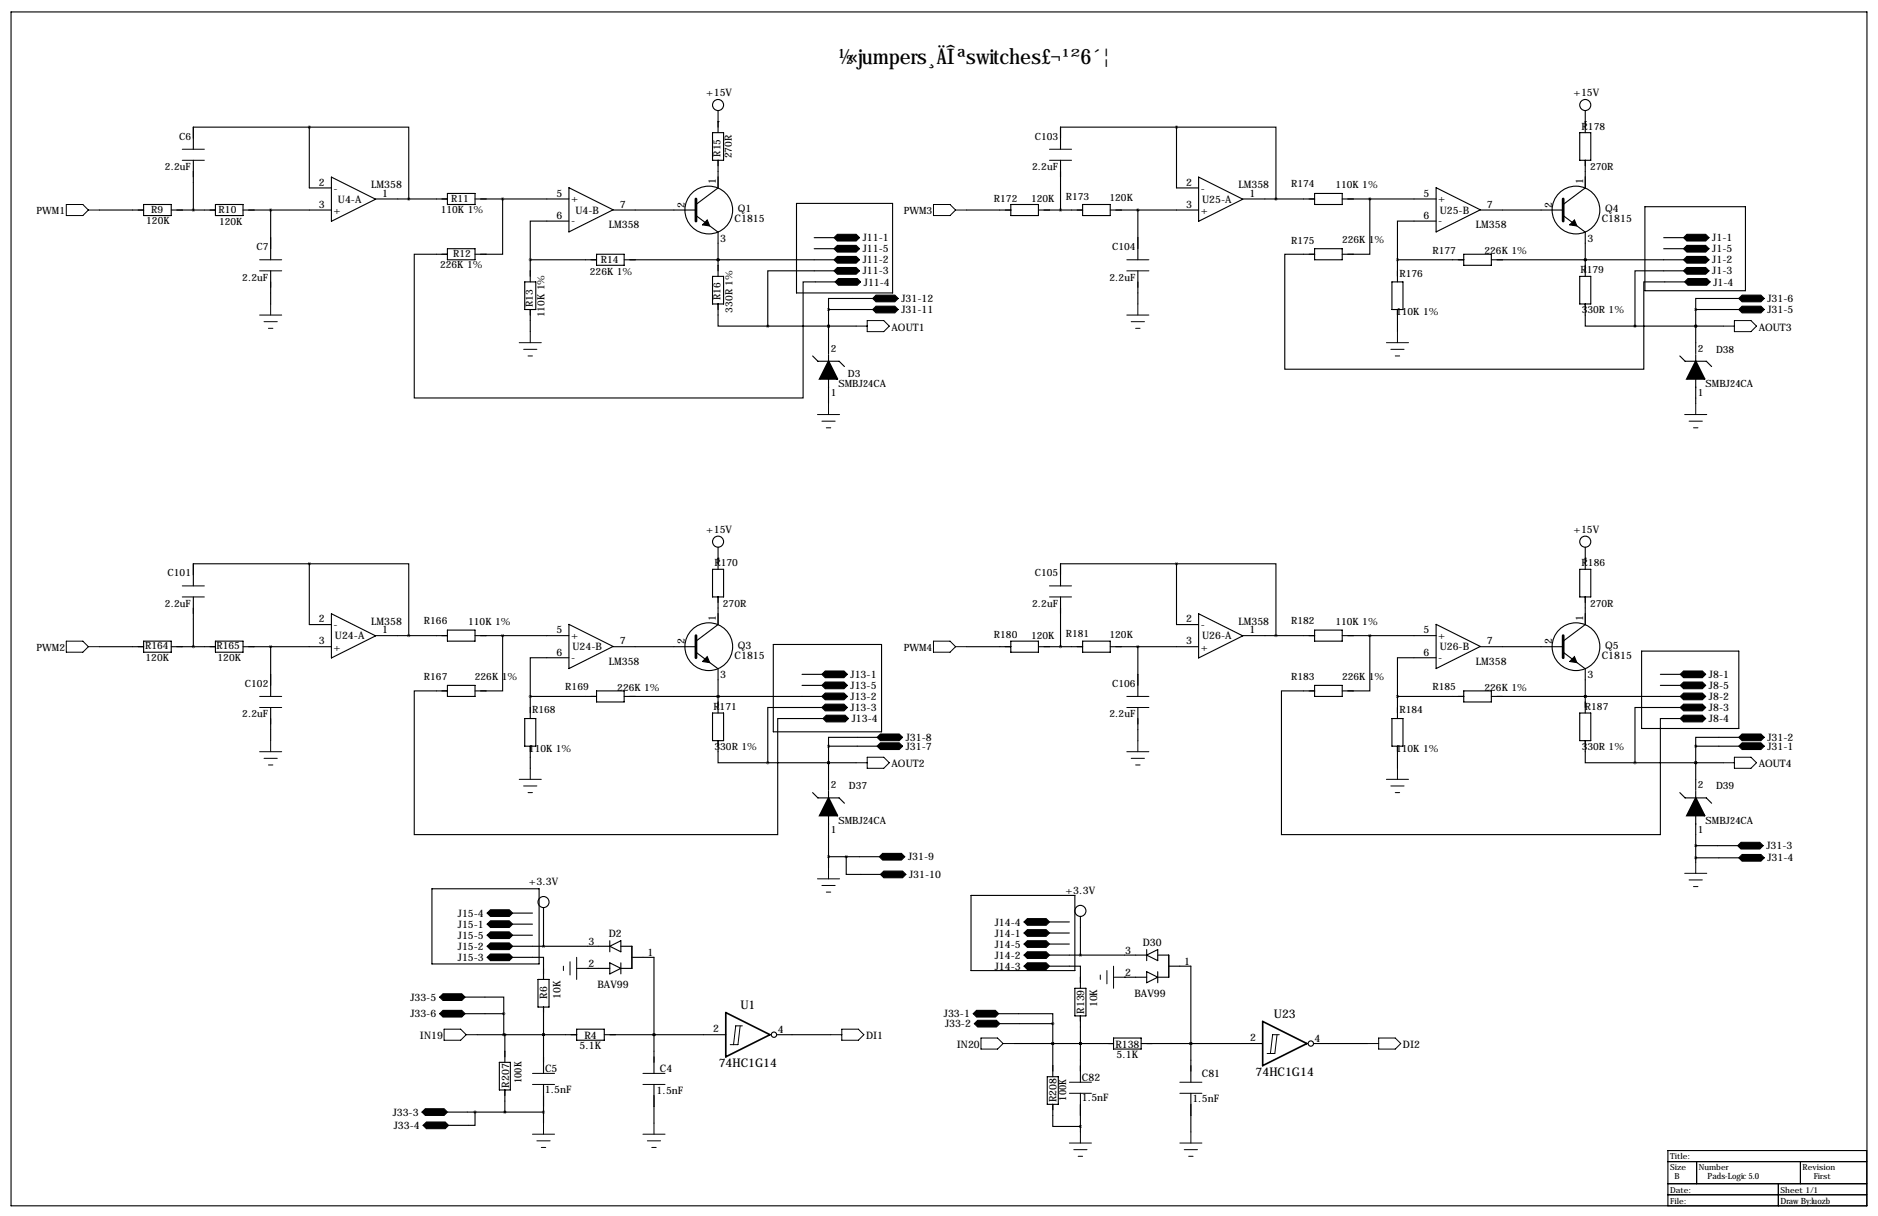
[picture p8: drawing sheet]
<svg xmlns="http://www.w3.org/2000/svg" width="432mm" height="279mm" viewBox="0 0 432 279" stroke-linecap="round" stroke-linejoin="round" font-family="sans-serif">
<g fill="none" stroke="#000" stroke-width=".25">
<path d="M2.5 2.7h426.8v274.4h-426.8zM44.4 36.8v11.5M71.1 29.2h22.9v16.5M71.1 29.2h-26.7v5.1M71.1 29.2v14h5.1M163.8 30.5h2.6v6.3h-2.6zM165.1 27.9h.1M165.1 25.4v5.1M165.1 36.8v6.4l-5.1 3.8M243.8 36.8v11.5M270.5 29.2h22.9v16.5M270.5 29.2v14h5.1"/>
<path d="M270.5 29.2h-26.7v5.1M363.2 30.5h2.6v6.3h-2.6zM364.5 27.9h.1M364.5 25.4v5.1M364.5 36.8v6.4l-5.1 3.8M22.9 48.3h10.1M33 47h6.4v2.5h-6.4zM39.4 48.3h10.1M49.5 47h6.4v2.5h-6.4zM55.9 48.3h20.3M62.2 48.3v11.4M76.2 40.7l10.2 5.1-10.2 5.1z"/>
<path d="M86.4 45.7h16.5M102.9 58.4h-7.7v33h89.5v-26.6h7.3M102.9 44.4h6.3v2.6h-6.3zM102.9 57.2h6.3v2.5h-6.3zM109.2 45.7h21.6M115.6 45.7v12.7h-6.4M121.9 59.7h15.3M121.9 59.7v5.1M130.8 50.8h-8.9v8.9M130.8 43.1l10.2 5.1-10.2 5.1zM137.2 58.4h6.3v2.6h-6.3zM141 48.3h19"/>
<path d="M143.5 59.7h48.3M160 49.5l5.1 3.8v10.2M165.1 59.7h.1M183.1 46.7h22.1v20.6h-22.1zM187.2 57.2h4.6M187.2 54.6h4.6M222.2 48.3h10.2M232.4 47h6.4v2.5h-6.4zM238.8 48.3h10.1M248.9 47h6.4v2.5h-6.4zM255.3 48.3h20.3M261.6 48.3v11.4"/>
<path d="M275.6 40.7l10.2 5.1-10.2 5.1zM285.8 45.7h16.5M302.3 58.4h-6.9v26.4h82.6v-20h9.3M302.3 44.4h6.3v2.6h-6.3zM302.3 57.2h6.3v2.5h-6.3zM308.6 45.7h21.6M315 45.7v12.7h-6.4M321.3 59.7h15.2M321.3 59.7v5.1M330.2 50.8h-8.9v8.9M330.2 43.1l10.2 5.1-10.2 5.1zM336.5 58.4h6.4v2.6h-6.4z"/>
<path d="M340.4 48.3h19M342.9 59.7h44.2M359.4 49.5l5.1 3.8v10.2M364.5 59.7h.1M378.2 47.5h23.1v19.3h-23.1zM382.5 57.2h4.6M382.5 54.6h4.6M62.2 62.2v7.6M120.6 64.8h2.6v6.3h-2.6zM121.9 71.1v5.1M163.8 63.5h2.6v6.3h-2.6zM165.1 69.8v5.1h11.4"/>
<path d="M176.5 74.9h20.3M190.5 74.9h.1M190.5 71.1h10.2M190.5 71.1v10.2M191.8 62.2h-15.3v12.7M200.7 68.6h-10.2v2.5M261.6 62.2v7.6M320 64.8h2.6v6.3h-2.6zM321.3 71.1v5.1M363.2 63.5h2.6v6.3h-2.6zM364.5 69.8v5.1h11.4M375.9 74.9h20.3"/>
<path d="M387.1 62.2h-11.2v12.7M389.9 74.9h.1M389.9 71.1h9.9M389.9 71.1v10.2M399.8 68.6h-9.9v2.5M186.8 81.8l1.3 1.2h4.8l1.3 1.2M190.5 81.5v1.5M190.5 87.1v5.6M386.2 81.8l1.3 1.2h4.8l1.2 1.2M389.9 81.5v1.5M389.9 87.1v5.6M44.4 137.2v11.4"/>
<path d="M71.1 129.5h22.9v16.5M71.1 129.5h-26.7v5.1M71.1 129.5v14h5.1M163.8 130.8h2.6v6.4h-2.6zM165.1 128.3h.1M165.1 125.7v5.1M165.1 137.2v6.3l-5.1 3.8M243.8 137.2v11.4M270.5 129.5h22.9v16.5M270.5 129.5v14h5.1M270.5 129.5h-26.7v5.1M363.2 130.8h2.6v6.4h-2.6z"/>
<path d="M364.5 128.3h.1M364.5 125.7v5.1M364.5 137.2v6.3l-5.1 3.8M22.9 148.6h10.1M33 147.3h6.4v2.6h-6.4zM39.4 148.6h10.1M49.5 147.3h6.4v2.6h-6.4zM55.9 148.6h20.3M62.2 148.6v11.4M76.2 141l10.2 5.1-10.2 5.1zM86.4 146h16.5M102.9 158.8h-7.7v33h83.6v-26.7h10.4"/>
<path d="M102.9 144.8h6.3v2.5h-6.3zM102.9 157.5h6.3v2.5h-6.3zM109.2 146h21.6M115.6 146v12.8h-6.4M130.8 151.1h-8.9v8.9M130.8 143.5l10.2 5-10.2 5.1zM137.2 158.8h6.3v2.5h-6.3zM141 148.6h19M160 149.9l5.1 3.8v10.1M177.8 148.1h24.9v20h-24.9zM184.4 157.5h4.6M184.4 154.9h4.6"/>
<path d="M222.2 148.6h10.2M232.4 147.3h6.4v2.6h-6.4zM238.8 148.6h10.1M248.9 147.3h6.4v2.6h-6.4zM255.3 148.6h20.3M261.6 148.6v11.4M275.6 141l10.2 5.1-10.2 5.1zM285.8 146h16.5M302.3 158.8h-7.7v33h87.2v-26.7h4.5M302.3 144.8h6.3v2.5h-6.3zM302.3 157.5h6.3v2.5h-6.3zM308.6 146h21.6"/>
<path d="M315 146v12.8h-6.4M330.2 151.1h-8.9v8.9M330.2 143.5l10.2 5-10.2 5.1zM336.5 158.8h6.4v2.5h-6.4zM340.4 148.6h19M359.4 149.9l5.1 3.8v10.1M377.4 149.6h22.4v17.8h-22.4zM381.8 157.5h4.5M381.8 154.9h4.5M62.2 162.6v7.6M120.6 165.1h2.6v6.3h-2.6zM121.9 160v5.1"/>
<path d="M121.9 171.4v5.1M121.9 160h15.3M143.5 160h45.5M163.8 163.8h2.6v6.4h-2.6zM165.1 160h.1M165.1 170.2v5.1h11.4M176.5 175.3h20.3M189 162.6h-12.5v12.7M190.5 175.3h.1M190.5 171.4v10.2M190.5 171.4h11.2M201.7 169.4h-11.2v2"/>
<path d="M261.6 162.6v7.6M320 165.1h2.6v6.3h-2.6zM321.3 160h15.2M321.3 160v5.1M321.3 171.4v5.1M342.9 160h43.4M363.2 163.8h2.6v6.4h-2.6zM364.5 160h.1M364.5 170.2v5.1h11.4M375.9 175.3h20.3M386.3 162.6h-10.4v12.7M389.9 175.3h.1"/>
<path d="M389.9 171.4h9.9M389.9 171.4v10.2M399.8 169.4h-9.9v2M186.8 182.1l1.3 1.2h4.8l1.3 1.3M190.5 181.8v1.5M190.5 187.4v12M190.5 196.8h11.7M194.6 196.8v4.1h7.8M386.2 182.1l1.3 1.2h4.8l1.2 1.3M389.9 181.8v1.5M389.9 187.4v10.7M389.9 194.3h9.6"/>
<path d="M389.9 197.1h9.9M99.3 204.2h24.7v17.3h-24.7zM117.9 220h7.1v5M117.9 217.4h22.3M117.9 212.3h4.5M117.9 209.8h4.5M117.9 214.9h4.5M125 208.5v8.9M140.2 216.2v2.5M140.2 217.4l2.5-1.2v2.5zM142.7 217.4h2.6v5.1h-2.6M145.3 220h5.1v26.6"/>
<path d="M223.3 205.7h23.8v17.3h-23.8zM241.3 219.5h22.4M241.3 214.4h4.6M241.3 211.8h4.6M241.3 216.9h4.6M248.4 210.6v8.9M263.7 218.2v2.5M263.7 219.5l2.5-1.3v2.5zM266.2 219.5h2.5v5h-2.5M106.9 229.1h8.9v3.8M106.9 232.9h8.9M109.7 237.7h22.9"/>
<path d="M115.8 232.9v4.8M116.1 237.7v6.4M123.7 225h2.5v6.4h-2.5zM125 237.7h.1M125 231.4v15.2M132.6 236.5h6.3v2.5h-6.3zM135.1 222.5h.1M135.1 222.5h5.1M138.9 237.7h28M140.2 221.2l2.5 1.3-2.5 1.3zM142.7 221.2v2.6M150.4 237.7h.1"/>
<path d="M178.6 237.7h12.4M229.6 232.9h12.5v2.3M229.9 235.2h12.2M233.2 239.8h22.8M241.3 222h7.1v5.1M242.1 239.8h.1M242.1 235.2v12.2M247.1 227.1h2.6v6.3h-2.6zM248.4 239.8h.1M248.4 233.4v15.3M256 238.5h6.4v2.5h-6.4zM258.6 224.5h.1"/>
<path d="M258.6 224.5h5.1M262.4 239.8h27.9M263.7 223.3l2.5 1.2-2.5 1.3zM266.2 223.3v2.5M268.7 222h5.1v26.7M273.8 239.8h.1M302 239.8h12.5M102.9 255.5h22.1M109.2 255.5v3.1h-6.1M114.8 244.1h2.5v6.3h-2.5zM116.1 250.4v5.1M125 249.2v8.9"/>
<path d="M150.4 249.2v8.9M240.8 247.4h2.5v6.3h-2.5zM242.1 253.7v5.1h6.3M248.4 251.2v8.9M273.8 251.2v8.9M383.5 266.9h45.7M383.5 277.1v-12.7h45.7v12.7M383.5 272h45.7M383.5 274.5h45.7M390.1 266.9v5.1M408.9 272v5.1M414 266.9v5.1"/>
<circle cx="165.1" cy="24.1" r="1.27"/>
<circle cx="364.5" cy="24.1" r="1.27"/>
<circle cx="163" cy="48.3" r="5.5"/>
<circle cx="362.4" cy="48.3" r="5.5"/>
<circle cx="165.1" cy="124.5" r="1.27"/>
<circle cx="364.5" cy="124.5" r="1.27"/>
<circle cx="163" cy="148.6" r="5.5"/>
<circle cx="362.4" cy="148.6" r="5.5"/>
<circle cx="125" cy="207.3" r="1.27"/>
<circle cx="248.4" cy="209.3" r="1.27"/>
<circle cx="178" cy="237.7" r=".61"/>
<circle cx="301.4" cy="239.8" r=".61"/>
</g>
<g fill="none" stroke="#000" stroke-width=".23">
<path d="M41.9 36.8h5.1M41.9 34.3h5.1M241.3 36.8h5.1M241.3 34.3h5.1M15.2 47h3.8l1.3 1.3-1.3 1.2h-3.8zM20.3 48.3h2.6M59.7 59.7h5.1M214.6 47h3.8l1.3 1.3-1.3 1.2h-3.8zM219.7 48.3h2.5M259.1 59.7h5.1M59.7 62.2h5.1M59.7 72.4h5.1"/>
<path d="M60.7 73.9h3.1M61.7 75.4h1M62.2 69.8v2.6M119.4 78.7h5.1M121.9 76.2v2.5M196.8 74.9h2.6M199.4 73.7h3.8l1.3 1.2-1.3 1.3h-3.8zM259.1 62.2h5.1M259.1 72.4h5.1M260.1 73.9h3M261.1 75.4h1M261.6 69.8v2.6"/>
<path d="M318.8 78.7h5M321.3 76.2v2.5M396.2 74.9h2.6M398.8 73.7h3.8l1.3 1.2-1.3 1.3h-3.8zM120.4 80.3h3M121.4 81.8h1M188 95.2h5M189 96.8h3M190 98.3h1M190.5 92.7v2.5M319.8 80.3h3M320.8 81.8h1"/>
<path d="M387.3 95.2h5.1M388.4 96.8h3M389.4 98.3h1M389.9 92.7v2.5M41.9 137.2h5.1M41.9 134.6h5.1M241.3 137.2h5.1M241.3 134.6h5.1M15.2 147.3h3.8l1.3 1.3-1.3 1.3h-3.8zM20.3 148.6h2.6M214.6 147.3h3.8l1.3 1.3-1.3 1.3h-3.8zM219.7 148.6h2.5"/>
<path d="M59.7 162.6h5.1M59.7 160h5.1M59.7 172.7h5.1M60.7 174.2h3.1M61.7 175.8h1M62.2 170.2v2.5M119.4 179.1h5.1M121.9 176.5v2.6M196.8 175.3h2.6M199.4 174h3.8l1.3 1.3-1.3 1.2h-3.8zM259.1 162.6h5.1M259.1 160h5.1"/>
<path d="M259.1 172.7h5.1M260.1 174.2h3M261.1 175.8h1M261.6 170.2v2.5M318.8 179.1h5M321.3 176.5v2.6M396.2 175.3h2.6M398.8 174h3.8l1.3 1.3-1.3 1.2h-3.8zM120.4 180.6h3M121.4 182.1h1M190.5 199.4v2.5M319.8 180.6h3"/>
<path d="M320.8 182.1h1M389.9 198.1v2.6M132.6 220v5M188 201.9h5M189 203.5h3M190 205h1M387.3 200.7h5.1M388.4 202.2h3M389.4 203.7h1M102.1 236.5h3.8l1.3 1.2-1.3 1.3h-3.8zM107.2 237.7h2.5M129.5 222v1"/>
<path d="M131.1 221v3M132.6 222.5h2.5M170.2 235.7l-.5 4.3h-1.8M170.7 235.7h-1.5l-.5 4.3M191 237.7h2.5M193.5 236.5h3.9l1.2 1.2-1.2 1.3h-3.9zM225.6 238.5h3.8l1.2 1.3-1.2 1.2h-3.8zM230.6 239.8h2.6M253 224v1M254.5 223v3.1M256 224.5h2.6M256 222v5.1"/>
<path d="M293.6 237.7l-.5 4.4h-1.8M294.1 237.7h-1.5l-.5 4.4M314.5 239.8h2.5M317 238.5h3.8l1.3 1.3-1.3 1.2h-3.8zM122.4 246.6h5.1M122.4 249.2h5.1M125 258.1v2.5M147.8 246.6h5.1M147.8 249.2h5.1M150.4 258.1v2.5M245.9 248.7h5.1M245.9 251.2h5.1"/>
<path d="M271.3 248.7h5.1M271.3 251.2h5.1M122.4 260.6h5.1M123.4 262.1h3.1M124.5 263.7h1M147.8 260.6h5.1M148.8 262.1h3.1M149.9 263.7h1M245.9 262.6h5.1M246.9 264.2h3M247.9 265.7h1M248.4 260.1v2.5"/>
<path d="M271.3 262.6h5.1M272.3 264.2h3M273.3 265.7h1M273.8 260.1v2.5"/>
</g>
<path d="M160 45.7v5.1M359.4 45.7v5.1M160 146v5.1M359.4 146v5.1" fill="none" stroke="#000" stroke-width=".63"/>
<g fill="#000" stroke="#000" stroke-width=".25">
<path d="M162.6 50.5l.6 1.4-1.7-.2zM191.8 54.6l.7-.8h4.3l.8 .8-.8 .8h-4.3zM191.8 59.7l.7-.8h4.3l.8 .8-.8 .8h-4.3zM191.8 57.2l.7-.8h4.3l.8 .8-.8 .7h-4.3zM362 50.5l.6 1.4-1.7-.2zM387.9 53.8h4.3l.7 .8-.7 .8h-4.3l-.8-.8zM387.9 58.9h4.3l.7 .8-.7 .8h-4.3l-.8-.8zM387.9 56.4h4.3l.7 .8-.7 .7h-4.3l-.8-.7zM191.8 62.2l.7-.7h4.3l.8 .7-.8 .8h-4.3zM192 64.8l.8-.8h4.3l.8 .8-.8 .7h-4.3zM200.7 71.1l.7-.7h4.3l.8 .7-.8 .8h-4.3zM200.7 68.6l.7-.8h4.3l.8 .8-.8 .7h-4.3z"/>
<path d="M387.9 61.5h4.3l.7 .7-.7 .8h-4.3l-.8-.8zM387.3 64.8l.8-.8h4.3l.8 .8-.8 .7h-4.3zM400.6 70.4h4.3l.7 .7-.7 .8h-4.3l-.8-.8zM400.6 67.8h4.3l.7 .8-.7 .7h-4.3l-.8-.7zM162.6 150.9l.6 1.3-1.7-.2zM189 154.9l.7-.7h4.4l.7 .7-.7 .8h-4.4zM189 157.5l.7-.8h4.4l.7 .8-.7 .7h-4.4zM362 150.9l.6 1.3-1.7-.2zM386.3 154.9l.8-.7h4.3l.8 .7-.8 .8h-4.3zM386.3 157.5l.8-.8h4.3l.8 .8-.8 .7h-4.3zM189 160l.7-.7h4.4l.7 .7-.7 .8h-4.4zM189 162.6l.7-.8h4.4l.7 .8-.7 .7h-4.4z"/>
<path d="M190 164.3h4.3l.8 .8-.8 .8h-4.3l-.8-.8zM201.7 171.4l.7-.7h4.4l.7 .7-.7 .8h-4.4zM201.7 169.4l.7-.7h4.4l.7 .7-.7 .8h-4.4zM386.3 160l.8-.7h4.3l.8 .7-.8 .8h-4.3zM386.3 162.6l.8-.8h4.3l.8 .8-.8 .7h-4.3zM386.3 165.1l.8-.8h4.3l.8 .8-.8 .8h-4.3zM400.6 170.7h4.3l.7 .7-.7 .8h-4.3l-.8-.8zM400.6 168.7h4.3l.7 .7-.7 .8h-4.3l-.8-.8zM202.2 196.8l.7-.7h4.4l.7 .7-.7 .8h-4.4zM400.3 193.5h4.3l.8 .8-.8 .8h-4.3l-.8-.8zM400.6 196.3h4.3l.7 .8-.7 .8h-4.3l-.8-.8zM112 212.3l.8-.7h4.3l.8 .7-.8 .8h-4.3z"/>
<path d="M112 217.4l.8-.7h4.3l.8 .7-.8 .8h-4.3zM112 220l.8-.8h4.3l.8 .8-.8 .7h-4.3zM112 209.8l.8-.8h4.3l.8 .8-.8 .8h-4.3zM112 214.9l.8-.8h4.3l.8 .8-.8 .7h-4.3zM203.2 200.2h4.3l.8 .7-.8 .8h-4.3l-.8-.8zM236.2 213.6h4.3l.8 .8-.8 .7h-4.3l-.7-.7zM236.2 218.7h4.3l.8 .8-.8 .7h-4.3l-.7-.7zM236.2 211.1h4.3l.8 .7-.8 .8h-4.3l-.7-.8zM236.2 216.2h4.3l.8 .7-.8 .8h-4.3l-.7-.8zM101.1 229.1l.8-.8h4.3l.7 .8-.7 .8h-4.3zM101.1 232.9l.8-.7h4.3l.7 .7-.7 .8h-4.3zM224.5 232.2h4.4l.7 .7-.7 .8h-4.4l-.7-.8z"/>
<path d="M224 235.2l.8-.8h4.3l.8 .8-.8 .8h-4.3zM236.2 221.2h4.3l.8 .8-.8 .8h-4.3l-.7-.8zM97 255.5l.8-.7h4.3l.8 .7-.8 .8h-4.3zM97.3 258.6l.7-.8h4.4l.7 .8-.7 .7h-4.4z"/>
</g>
<path d="M190.5 83l2 4.1h-4zM389.9 83l2 4.1h-4zM190.5 183.3l2 4.1h-4zM389.9 183.3l2 4.1h-4z" fill="#000" stroke="#000" stroke-width=".38"/>
<path d="M166.9 232.7l10.1 5-10.1 5.1zM290.3 234.7l10.2 5.1-10.2 5.1z" fill="none" stroke="#000" stroke-width=".38"/>
<path d="M44.4 48.3a.05 .05 0 0 0 .1 0 .05 .05 0 0 0-.1 0zM62.2 48.3a.05 .05 0 0 0 .1 0 .05 .05 0 0 0-.1 0zM115.5 45.7a.05 .05 0 0 0 .1 0 .05 .05 0 0 0-.1 0zM176.5 74.9a.05 .05 0 0 0 .1 0 .05 .05 0 0 0-.1 0zM44.4 148.6a.05 .05 0 0 0 .1 0 .05 .05 0 0 0-.1 0zM62.2 148.6a.05 .05 0 0 0 .1 0 .05 .05 0 0 0-.1 0zM115.5 146.1a.05 .05 0 0 0 .1 0 .05 .05 0 0 0-.1 0zM176.5 175.3a.05 .05 0 0 0 .1 0 .05 .05 0 0 0-.1 0zM243.8 48.3a.05 .05 0 0 0 .1 0 .05 .05 0 0 0-.1 0zM293.3 45.7a.05 .05 0 0 0 .1 0 .05 .05 0 0 0-.1 0zM314.9 45.7a.05 .05 0 0 0 .1 0 .05 .05 0 0 0-.1 0zM243.8 148.6a.05 .05 0 0 0 .1 0 .05 .05 0 0 0-.1 0zM293.3 146.1a.05 .05 0 0 0 .1 0 .05 .05 0 0 0-.1 0zM314.9 146.1a.05 .05 0 0 0 .1 0 .05 .05 0 0 0-.1 0zM194.5 196.9a.05 .05 0 0 0 .1 0 .05 .05 0 0 0-.1 0zM124.9 237.7a.05 .05 0 0 0 .1 0 .05 .05 0 0 0-.1 0zM124.9 217.4a.05 .05 0 0 0 .1 0 .05 .05 0 0 0-.1 0zM124.9 237.7a.05 .05 0 0 0 .1 0 .05 .05 0 0 0-.1 0zM150.3 237.7a.05 .05 0 0 0 .1 0 .05 .05 0 0 0-.1 0zM150.3 237.7a.05 .05 0 0 0 .1 0 .05 .05 0 0 0-.1 0zM124.9 255.5a.05 .05 0 0 0 .1 0 .05 .05 0 0 0-.1 0zM242 239.8a.05 .05 0 0 0 .1 0 .05 .05 0 0 0-.1 0zM242 239.8a.05 .05 0 0 0 .1 0 .05 .05 0 0 0-.1 0zM242 235.2a.05 .05 0 0 0 .1 0 .05 .05 0 0 0-.1 0z" fill="#000" stroke="#000" stroke-width=".63"/>
<text font-size="4.9" x="192.8" y="14.7">½«jumpers¸ÄÎªswitches£¬¹²6´¦</text>
<g font-size="2.7">
<text x="170.2" y="231.9">U1</text>
<text x="292.9" y="233.9">U23</text>
<text x="165.3" y="245.3">74HC1G14</text>
<text x="288.7" y="247.3">74HC1G14</text>
</g>
<g font-size="2.4">
<text x="162.4" y="22.1">+15V</text>
<text x="361.8" y="22.1">+15V</text>
<text x="73.3" y="47.8">3</text>
<text x="73.3" y="42.7">2</text>
<text x="76.7" y="44.1">-</text>
<text x="77.7" y="46.6">U4-A</text>
<text x="85.4" y="43.2">LM358</text>
<text x="87.9" y="45.2">1</text>
<text x="127.9" y="45.2">5</text>
<text x="131.3" y="46.5">+</text>
<text x="142.5" y="47.8">7</text>
<text x="157.5" y="47.8" transform="rotate(-90 157.5 47.8)">2</text>
<text x="164.6" y="42.3" transform="rotate(-90 164.6 42.3)">1</text>
<text x="272.7" y="47.8">3</text>
<text x="272.7" y="42.7">2</text>
<text x="276.1" y="44.1">-</text>
<text x="276.4" y="46.6">U25-A</text>
<text x="284.8" y="43.2">LM358</text>
<text x="287.3" y="45.2">1</text>
<text x="327.3" y="45.2">5</text>
<text x="330.7" y="46.5">+</text>
<text x="341.9" y="47.8">7</text>
<text x="356.9" y="47.8" transform="rotate(-90 356.9 47.8)">2</text>
<text x="364" y="42.3" transform="rotate(-90 364 42.3)">1</text>
<text x="76.7" y="49.2">+</text>
<text x="127.9" y="50.3">6</text>
<text x="131.3" y="51.6">-</text>
<text x="132.3" y="49.1">U4-B</text>
<text x="140" y="52.5">LM358</text>
<text x="168.9" y="51.1">C1815</text>
<text x="169.7" y="48.8">Q1</text>
<text x="276.1" y="49.2">+</text>
<text x="327.3" y="50.3">6</text>
<text x="330.7" y="51.6">-</text>
<text x="331" y="49.1">U25-B</text>
<text x="339.4" y="52.5">LM358</text>
<text x="368.3" y="51.1">C1815</text>
<text x="369.1" y="48.8">Q4</text>
<text x="165.6" y="55.5">3</text>
<text x="198.4" y="55.4">J11-1</text>
<text x="198.4" y="58">J11-5</text>
<text x="365" y="55.5">3</text>
<text x="393.7" y="55.4">J1-1</text>
<text x="393.7" y="58">J1-5</text>
<text x="198.4" y="60.5">J11-2</text>
<text x="198.4" y="63.1">J11-3</text>
<text x="198.6" y="65.6">J11-4</text>
<text x="393.7" y="60.5">J1-2</text>
<text x="393.7" y="63.1">J1-3</text>
<text x="394" y="65.6">J1-4</text>
<text x="207.3" y="72">J31-11</text>
<text x="207.3" y="69.4">J31-12</text>
<text x="406.4" y="72">J31-5</text>
<text x="406.4" y="69.4">J31-6</text>
<text x="205" y="75.9">AOUT1</text>
<text x="404.4" y="75.9">AOUT3</text>
<text x="162.4" y="122.4">+15V</text>
<text x="361.8" y="122.4">+15V</text>
<text x="73.3" y="143">2</text>
<text x="85.4" y="143.5">LM358</text>
<text x="164.6" y="142.6" transform="rotate(-90 164.6 142.6)">1</text>
<text x="272.7" y="143">2</text>
<text x="284.8" y="143.5">LM358</text>
<text x="364" y="142.6" transform="rotate(-90 364 142.6)">1</text>
<text x="73.3" y="148.1">3</text>
<text x="76.7" y="144.4">-</text>
<text x="76.7" y="149.5">+</text>
<text x="77" y="146.9">U24-A</text>
<text x="87.9" y="145.5">1</text>
<text x="127.9" y="145.5">5</text>
<text x="131.3" y="146.8">+</text>
<text x="131.6" y="149.4">U24-B</text>
<text x="142.5" y="148.1">7</text>
<text x="157.5" y="148.1" transform="rotate(-90 157.5 148.1)">2</text>
<text x="169.7" y="149.1">Q3</text>
<text x="272.7" y="148.1">3</text>
<text x="276.1" y="144.4">-</text>
<text x="276.1" y="149.5">+</text>
<text x="276.4" y="146.9">U26-A</text>
<text x="287.3" y="145.5">1</text>
<text x="327.3" y="145.5">5</text>
<text x="330.7" y="146.8">+</text>
<text x="331" y="149.4">U26-B</text>
<text x="341.9" y="148.1">7</text>
<text x="356.9" y="148.1" transform="rotate(-90 356.9 148.1)">2</text>
<text x="369.1" y="149.1">Q5</text>
<text x="127.9" y="150.6">6</text>
<text x="131.3" y="151.9">-</text>
<text x="140" y="152.8">LM358</text>
<text x="165.6" y="155.8">3</text>
<text x="168.9" y="151.4">C1815</text>
<text x="195.6" y="155.8">J13-1</text>
<text x="327.3" y="150.6">6</text>
<text x="330.7" y="151.9">-</text>
<text x="339.4" y="152.8">LM358</text>
<text x="365" y="155.8">3</text>
<text x="368.3" y="151.4">C1815</text>
<text x="392.9" y="155.8">J8-1</text>
<text x="195.6" y="160.9">J13-2</text>
<text x="195.6" y="158.3">J13-5</text>
<text x="392.9" y="160.9">J8-2</text>
<text x="392.9" y="158.3">J8-5</text>
<text x="195.6" y="163.4">J13-3</text>
<text x="195.8" y="165.9">J13-4</text>
<text x="392.9" y="163.4">J8-3</text>
<text x="392.9" y="165.9">J8-4</text>
<text x="208.3" y="172.3">J31-7</text>
<text x="208.3" y="170.2">J31-8</text>
<text x="406.4" y="172.3">J31-1</text>
<text x="406.4" y="170.2">J31-2</text>
<text x="205" y="176.3">AOUT2</text>
<text x="404.4" y="176.3">AOUT4</text>
<text x="208.8" y="197.7">J31-9</text>
<text x="406.1" y="195.1">J31-3</text>
<text x="406.4" y="197.9">J31-4</text>
<text x="121.6" y="203.5">+3.3V</text>
<text x="209" y="201.7">J31-10</text>
<text x="245" y="205.5">+3.3V</text>
<text x="105.3" y="213.2">J15-1</text>
<text x="105.3" y="210.6">J15-4</text>
<text x="105.3" y="215.7">J15-5</text>
<text x="140" y="215.4">D2</text>
<text x="228.7" y="215.2">J14-1</text>
<text x="228.7" y="212.7">J14-4</text>
<text x="105.3" y="218.3">J15-2</text>
<text x="105.3" y="220.8">J15-3</text>
<text x="135.3" y="217.2">3</text>
<text x="148.8" y="219.7">1</text>
<text x="228.7" y="220.3">J14-2</text>
<text x="228.7" y="217.7">J14-5</text>
<text x="258.7" y="219.2">3</text>
<text x="262.7" y="217.4">D30</text>
<text x="272.3" y="221.7">1</text>
<text x="135.3" y="222.2">2</text>
<text x="137.4" y="227">BAV99</text>
<text x="228.7" y="222.8">J14-3</text>
<text x="258.7" y="224.3">2</text>
<text x="94.4" y="229.9">J33-5</text>
<text x="94.4" y="233.7">J33-6</text>
<text x="125.8" y="229.5" transform="rotate(-90 125.8 229.5)">R6</text>
<text x="128.8" y="229.4" transform="rotate(-90 128.8 229.4)">10K</text>
<text x="217" y="233.7">J33-1</text>
<text x="249.3" y="233" transform="rotate(-90 249.3 233)">R139</text>
<text x="252.3" y="231.5" transform="rotate(-90 252.3 231.5)">10K</text>
<text x="260.8" y="229">BAV99</text>
<text x="96.6" y="238.8">IN19</text>
<text x="134.4" y="238.7">R4</text>
<text x="164" y="237.2">2</text>
<text x="178.8" y="237.4">4</text>
<text x="199.1" y="238.8">DI1</text>
<text x="217.3" y="236">J33-2</text>
<text x="287.4" y="239.3">2</text>
<text x="302.3" y="239.4">4</text>
<text x="133.2" y="241.1">5.1K</text>
<text x="220" y="240.8">IN20</text>
<text x="256.4" y="240.7">R138</text>
<text x="256.7" y="243">5.1K</text>
<text x="322.6" y="240.8">DI2</text>
<text x="117" y="249.9" transform="rotate(-90 117 249.9)">R207</text>
<text x="125.3" y="251.1">1.5nF</text>
<text x="125.3" y="246.4">C5</text>
<text x="151" y="251.4">1.5nF</text>
<text x="151.7" y="246.3">C4</text>
<text x="248.8" y="248.3">C82</text>
<text x="276.4" y="247.4">C81</text>
<text x="90.3" y="256.4">J33-3</text>
<text x="242.9" y="253.2" transform="rotate(-90 242.9 253.2)">R208</text>
<text x="248.8" y="253.1">1.5nF</text>
<text x="274.2" y="253.2">1.5nF</text>
<text x="90.5" y="259.4">J33-4</text>
</g>
<g font-size="2.3">
<text x="363.7" y="29.8">R178</text>
<text x="41.2" y="32.1">C6</text>
<text x="165.6" y="36" transform="rotate(-90 165.6 36)">R15</text>
<text x="237.9" y="32.1">C103</text>
<text x="37.9" y="39.1">2.2uF</text>
<text x="168.3" y="36.4" transform="rotate(-90 168.3 36.4)">270R</text>
<text x="237.3" y="39.1">2.2uF</text>
<text x="365.6" y="39.2">270R</text>
<text x="103.8" y="46.4">R11</text>
<text x="228.5" y="46.3">R172</text>
<text x="237.1" y="46.5">120K</text>
<text x="245" y="46.1">R173</text>
<text x="255.1" y="46.3">120K</text>
<text x="296.9" y="43">R174</text>
<text x="307" y="43.2">110K 1%</text>
<text x="8.4" y="49.3">PWM1</text>
<text x="33.6" y="51.5">120K</text>
<text x="34.8" y="49">R9</text>
<text x="50.3" y="49">R10</text>
<text x="50.4" y="51.7">120K</text>
<text x="101.3" y="49">110K 1%</text>
<text x="207.8" y="49.3">PWM3</text>
<text x="59" y="57.5">C7</text>
<text x="104.2" y="59">R12</text>
<text x="255.7" y="57.5">C104</text>
<text x="296.9" y="56">R175</text>
<text x="308.6" y="55.9">226K 1%</text>
<text x="329.4" y="58.3">R177</text>
<text x="341.3" y="58.5">226K 1%</text>
<text x="55.7" y="64.5">2.2uF</text>
<text x="101.2" y="61.6">226K 1%</text>
<text x="135.6" y="63.2">226K 1%</text>
<text x="138.2" y="60.3">R14</text>
<text x="255.1" y="64.5">2.2uF</text>
<text x="321.8" y="63.6">R176</text>
<text x="363.4" y="62.8">R179</text>
<text x="122.5" y="70.6" transform="rotate(-90 122.5 70.6)">R13</text>
<text x="165.6" y="68.9" transform="rotate(-90 165.6 68.9)">R16</text>
<text x="168.4" y="71.8" transform="rotate(-90 168.4 71.8)">330R 1%</text>
<text x="363.7" y="71.9">330R 1%</text>
<text x="125.2" y="72.9" transform="rotate(-90 125.2 72.9)">110K 1%</text>
<text x="321" y="72.4">110K 1%</text>
<text x="191" y="80.8">2</text>
<text x="390.4" y="80.8">2</text>
<text x="394.6" y="81">D38</text>
<text x="192.8" y="88.9">SMBJ24CA</text>
<text x="195" y="86.7">D3</text>
<text x="392.2" y="88.9">SMBJ24CA</text>
<text x="191" y="91">1</text>
<text x="390.4" y="91">1</text>
<text x="164.3" y="130.1">R170</text>
<text x="363.7" y="130.1">R186</text>
<text x="38.5" y="132.4">C101</text>
<text x="237.9" y="132.4">C105</text>
<text x="37.9" y="139.4">2.2uF</text>
<text x="97.5" y="143.3">R166</text>
<text x="107.6" y="143.6">110K 1%</text>
<text x="166.2" y="139.5">270R</text>
<text x="237.3" y="139.4">2.2uF</text>
<text x="296.9" y="143.3">R182</text>
<text x="307" y="143.6">110K 1%</text>
<text x="365.6" y="139.5">270R</text>
<text x="8.4" y="149.6">PWM2</text>
<text x="33.4" y="149.2">R164</text>
<text x="49.8" y="149.1">R165</text>
<text x="207.8" y="149.6">PWM4</text>
<text x="228.5" y="146.6">R180</text>
<text x="237.1" y="146.9">120K</text>
<text x="245" y="146.4">R181</text>
<text x="255.1" y="146.6">120K</text>
<text x="33.5" y="151.9">120K</text>
<text x="50" y="151.8">120K</text>
<text x="56.3" y="157.8">C102</text>
<text x="97.5" y="156.3">R167</text>
<text x="109.2" y="156.3">226K 1%</text>
<text x="130" y="158.6">R169</text>
<text x="141.9" y="158.8">226K 1%</text>
<text x="255.7" y="157.8">C106</text>
<text x="296.9" y="156.3">R183</text>
<text x="308.6" y="156.3">226K 1%</text>
<text x="329.4" y="158.6">R185</text>
<text x="341.3" y="158.8">226K 1%</text>
<text x="55.7" y="164.8">2.2uF</text>
<text x="122.4" y="163.9">R168</text>
<text x="164" y="163.2">R171</text>
<text x="255.1" y="164.8">2.2uF</text>
<text x="321.8" y="163.9">R184</text>
<text x="364.4" y="163.2">R187</text>
<text x="121.6" y="172.8">110K 1%</text>
<text x="164.3" y="172.3">330R 1%</text>
<text x="321" y="172.8">110K 1%</text>
<text x="363.7" y="172.3">330R 1%</text>
<text x="191" y="181.1">2</text>
<text x="195.2" y="181.4">D37</text>
<text x="390.4" y="181.1">2</text>
<text x="394.6" y="181.4">D39</text>
<text x="191" y="191.4">1</text>
<text x="192.8" y="189.2">SMBJ24CA</text>
<text x="390.4" y="191.4">1</text>
<text x="392.2" y="189.2">SMBJ24CA</text>
<text x="119.9" y="248.8" transform="rotate(-90 119.9 248.8)">100K</text>
<text x="245.2" y="252.9" transform="rotate(-90 245.2 252.9)">100K</text>
</g>
<g font-size="2">
<text x="392.6" y="271">Pads-Logic 5.0</text>
<text x="409.4" y="276.6">Draw By:luozb</text>
</g>
<g font-size="1.9">
<text x="384" y="266.4">Title:</text>
<text x="384" y="268.9">Size</text>
<text x="390.6" y="268.9">Number</text>
<text x="414.5" y="268.9">Revision</text>
<text x="384" y="274">Date:</text>
<text x="385" y="271">B</text>
<text x="409.4" y="274">Sheet 1/1</text>
<text x="417" y="271">First</text>
<text x="384" y="276.6">File:</text>
</g>
</svg>
